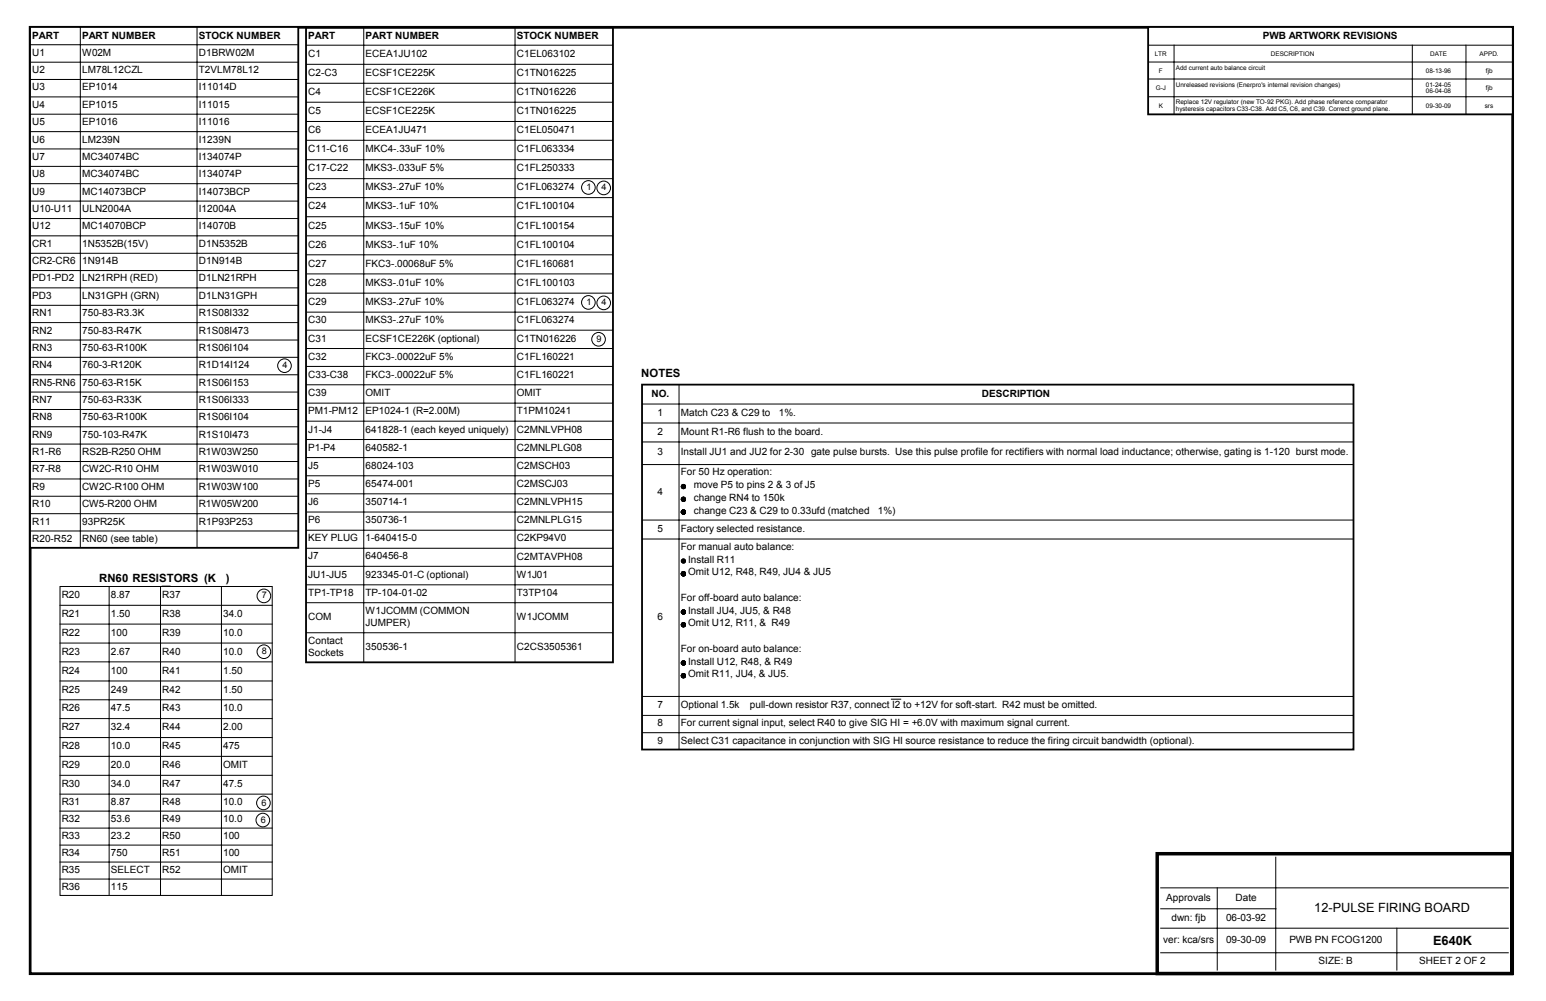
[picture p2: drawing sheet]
<svg xmlns="http://www.w3.org/2000/svg" width="432mm" height="279mm" viewBox="0 0 432 279" stroke-linecap="round" stroke-linejoin="round" font-family="sans-serif">
<path d="M356.3 239.3v31.5M324.2 247.8h97.1M324.2 253.7h32.1M324.2 259.1h97.1M340 247.8v23M390.1 259.1v11.7M324.2 265.9h97.1" fill="none" stroke="#010101" stroke-width=".28"/>
<path d="M323.2 238.3h99v33.4h-99z" fill="none" stroke="#010101" stroke-width=".97" stroke-linecap="butt"/>
<path d="M8.4 7.6h414.1v264.2h-414.1z" fill="none" stroke="#010101" stroke-width=".76" stroke-linecap="butt"/>
<g fill="#fff">
<path d="M320.7 7.5h101.8v5.1h-101.8z" fill-rule="evenodd"/>
<path d="M320.7 12.6h7.2v4.7h-7.2z" fill-rule="evenodd"/>
<path d="M327.9 12.6h66.6v4.7h-66.6z" fill-rule="evenodd"/>
<path d="M394.5 12.6h14.9v4.7h-14.9z" fill-rule="evenodd"/>
<path d="M409.4 12.6h13.1v4.7h-13.1z" fill-rule="evenodd"/>
<path d="M320.7 17.3h7.2v4.8h-7.2z" fill-rule="evenodd"/>
<path d="M327.9 17.3h66.6v4.8h-66.6z" fill-rule="evenodd"/>
<path d="M394.5 17.3h14.9v4.8h-14.9z" fill-rule="evenodd"/>
<path d="M409.4 17.3h13.1v4.8h-13.1z" fill-rule="evenodd"/>
<path d="M320.7 22.1h7.2v4.9h-7.2z" fill-rule="evenodd"/>
<path d="M327.9 22.1h66.6v4.9h-66.6z" fill-rule="evenodd"/>
<path d="M394.5 22.1h14.9v4.9h-14.9z" fill-rule="evenodd"/>
<path d="M409.4 22.1h13.1v4.9h-13.1z" fill-rule="evenodd"/>
<path d="M320.7 27h7.2v4.9h-7.2z" fill-rule="evenodd"/>
<path d="M327.9 27h66.6v4.9h-66.6z" fill-rule="evenodd"/>
<path d="M394.5 27h14.9v4.9h-14.9z" fill-rule="evenodd"/>
<path d="M409.4 27h13.1v4.9h-13.1z" fill-rule="evenodd"/>
</g>
<path d="M320.8 12.6h101.6M320.8 17.3h101.6M327.9 12.6v19.2M394.5 12.6v19.2M409.4 12.6v19.2M320.8 22.1h101.6M320.8 27h101.6" fill="none" stroke="#010101" stroke-width=".28"/>
<path d="M320.7 7.5h101.8v24.4h-101.8z" fill="none" stroke="#010101" stroke-width=".51"/>
<g fill="#fff">
<path d="M8.4 7.5h14v5h-14z" fill-rule="evenodd"/>
<path d="M22.4 7.5h32.6v5h-32.6z" fill-rule="evenodd"/>
<path d="M55 7.5h28.3v5h-28.3z" fill-rule="evenodd"/>
<path d="M8.4 12.5h14v4.9h-14z" fill-rule="evenodd"/>
<path d="M22.4 12.5h32.6v4.9h-32.6z" fill-rule="evenodd"/>
<path d="M55 12.5h28.3v4.9h-28.3z" fill-rule="evenodd"/>
<path d="M8.4 17.4h14v4.8h-14z" fill-rule="evenodd"/>
<path d="M22.4 17.4h32.6v4.8h-32.6z" fill-rule="evenodd"/>
<path d="M55 17.4h28.3v4.8h-28.3z" fill-rule="evenodd"/>
<path d="M8.4 22.2h14v4.9h-14z" fill-rule="evenodd"/>
<path d="M22.4 22.2h32.6v4.9h-32.6z" fill-rule="evenodd"/>
<path d="M55 22.2h28.3v4.9h-28.3z" fill-rule="evenodd"/>
<path d="M8.4 27.1h14v4.8h-14z" fill-rule="evenodd"/>
<path d="M22.4 27.1h32.6v4.8h-32.6z" fill-rule="evenodd"/>
<path d="M55 27.1h28.3v4.8h-28.3z" fill-rule="evenodd"/>
<path d="M8.4 31.9h14v4.8h-14z" fill-rule="evenodd"/>
<path d="M22.4 31.9h32.6v4.8h-32.6z" fill-rule="evenodd"/>
<path d="M55 31.9h28.3v4.8h-28.3z" fill-rule="evenodd"/>
<path d="M8.4 36.7h14v4.9h-14z" fill-rule="evenodd"/>
<path d="M22.4 36.7h32.6v4.9h-32.6z" fill-rule="evenodd"/>
<path d="M55 36.7h28.3v4.9h-28.3z" fill-rule="evenodd"/>
<path d="M8.4 41.6h14v4.8h-14z" fill-rule="evenodd"/>
<path d="M22.4 41.6h32.6v4.8h-32.6z" fill-rule="evenodd"/>
<path d="M55 41.6h28.3v4.8h-28.3z" fill-rule="evenodd"/>
<path d="M8.4 46.4h14v4.9h-14z" fill-rule="evenodd"/>
<path d="M22.4 46.4h32.6v4.9h-32.6z" fill-rule="evenodd"/>
<path d="M55 46.4h28.3v4.9h-28.3z" fill-rule="evenodd"/>
<path d="M8.4 51.3h14v4.8h-14z" fill-rule="evenodd"/>
<path d="M22.4 51.3h32.6v4.8h-32.6z" fill-rule="evenodd"/>
<path d="M55 51.3h28.3v4.8h-28.3z" fill-rule="evenodd"/>
<path d="M8.4 56.1h14v4.9h-14z" fill-rule="evenodd"/>
<path d="M22.4 56.1h32.6v4.9h-32.6z" fill-rule="evenodd"/>
<path d="M55 56.1h28.3v4.9h-28.3z" fill-rule="evenodd"/>
<path d="M8.4 61h14v4.8h-14z" fill-rule="evenodd"/>
<path d="M22.4 61h32.6v4.8h-32.6z" fill-rule="evenodd"/>
<path d="M55 61h28.3v4.8h-28.3z" fill-rule="evenodd"/>
<path d="M8.4 65.8h14v4.9h-14z" fill-rule="evenodd"/>
<path d="M22.4 65.8h32.6v4.9h-32.6z" fill-rule="evenodd"/>
<path d="M55 65.8h28.3v4.9h-28.3z" fill-rule="evenodd"/>
<path d="M8.4 70.7h14v4.8h-14z" fill-rule="evenodd"/>
<path d="M22.4 70.7h32.6v4.8h-32.6z" fill-rule="evenodd"/>
<path d="M55 70.7h28.3v4.8h-28.3z" fill-rule="evenodd"/>
<path d="M8.4 75.5h14v4.8h-14z" fill-rule="evenodd"/>
<path d="M22.4 75.5h32.6v4.8h-32.6z" fill-rule="evenodd"/>
<path d="M55 75.5h28.3v4.8h-28.3z" fill-rule="evenodd"/>
<path d="M8.4 80.3h14v4.9h-14z" fill-rule="evenodd"/>
<path d="M22.4 80.3h32.6v4.9h-32.6z" fill-rule="evenodd"/>
<path d="M55 80.3h28.3v4.9h-28.3z" fill-rule="evenodd"/>
<path d="M8.4 85.2h14v4.8h-14z" fill-rule="evenodd"/>
<path d="M22.4 85.2h32.6v4.8h-32.6z" fill-rule="evenodd"/>
<path d="M55 85.2h28.3v4.8h-28.3z" fill-rule="evenodd"/>
<path d="M8.4 90h14v4.9h-14z" fill-rule="evenodd"/>
<path d="M22.4 90h32.6v4.9h-32.6z" fill-rule="evenodd"/>
<path d="M55 90h28.3v4.9h-28.3z" fill-rule="evenodd"/>
<path d="M8.4 94.9h14v4.8h-14z" fill-rule="evenodd"/>
<path d="M22.4 94.9h32.6v4.8h-32.6z" fill-rule="evenodd"/>
<path d="M55 94.9h28.3v4.8h-28.3z" fill-rule="evenodd"/>
<path d="M8.4 99.7h14v4.9h-14z" fill-rule="evenodd"/>
<path d="M22.4 99.7h32.6v4.9h-32.6z" fill-rule="evenodd"/>
<path d="M55 99.7h28.3v4.9h-28.3z" fill-rule="evenodd"/>
<path d="M8.4 104.6h14v4.8h-14z" fill-rule="evenodd"/>
<path d="M22.4 104.6h32.6v4.8h-32.6z" fill-rule="evenodd"/>
<path d="M55 104.6h28.3v4.8h-28.3z" fill-rule="evenodd"/>
<path d="M8.4 109.4h14v4.9h-14z" fill-rule="evenodd"/>
<path d="M22.4 109.4h32.6v4.9h-32.6z" fill-rule="evenodd"/>
<path d="M55 109.4h28.3v4.9h-28.3z" fill-rule="evenodd"/>
<path d="M8.4 114.3h14v4.8h-14z" fill-rule="evenodd"/>
<path d="M22.4 114.3h32.6v4.8h-32.6z" fill-rule="evenodd"/>
<path d="M55 114.3h28.3v4.8h-28.3z" fill-rule="evenodd"/>
<path d="M8.4 119.1h14v4.9h-14z" fill-rule="evenodd"/>
<path d="M22.4 119.1h32.6v4.9h-32.6z" fill-rule="evenodd"/>
<path d="M55 119.1h28.3v4.9h-28.3z" fill-rule="evenodd"/>
<path d="M8.4 124h14v4.8h-14z" fill-rule="evenodd"/>
<path d="M22.4 124h32.6v4.8h-32.6z" fill-rule="evenodd"/>
<path d="M55 124h28.3v4.8h-28.3z" fill-rule="evenodd"/>
<path d="M8.4 128.8h14v4.9h-14z" fill-rule="evenodd"/>
<path d="M22.4 128.8h32.6v4.9h-32.6z" fill-rule="evenodd"/>
<path d="M55 128.8h28.3v4.9h-28.3z" fill-rule="evenodd"/>
<path d="M8.4 133.7h14v4.8h-14z" fill-rule="evenodd"/>
<path d="M22.4 133.7h32.6v4.8h-32.6z" fill-rule="evenodd"/>
<path d="M55 133.7h28.3v4.8h-28.3z" fill-rule="evenodd"/>
<path d="M8.4 138.5h14v4.9h-14z" fill-rule="evenodd"/>
<path d="M22.4 138.5h32.6v4.9h-32.6z" fill-rule="evenodd"/>
<path d="M55 138.5h28.3v4.9h-28.3z" fill-rule="evenodd"/>
<path d="M8.4 143.4h14v4.8h-14z" fill-rule="evenodd"/>
<path d="M22.4 143.4h32.6v4.8h-32.6z" fill-rule="evenodd"/>
<path d="M55 143.4h28.3v4.8h-28.3z" fill-rule="evenodd"/>
<path d="M8.4 148.2h14v4.7h-14z" fill-rule="evenodd"/>
<path d="M22.4 148.2h32.6v4.7h-32.6z" fill-rule="evenodd"/>
<path d="M55 148.2h28.3v4.7h-28.3z" fill-rule="evenodd"/>
</g>
<g fill="none" stroke="#010101" stroke-width=".28">
<path d="M8.5 12.5h74.7M8.5 17.4h74.7M22.4 7.7v145.1M55 7.7v145.1M85.6 12.6h85.5M85.6 17.9h85.5M101.6 7.8v176.9M143.8 7.8v176.9M8.5 22.2h74.7M8.5 27.1h74.7M8.5 31.9h74.7M8.5 36.7h74.7"/>
<path d="M85.6 23.2h85.5M85.6 28.5h85.5M85.6 33.9h85.5M85.6 39.2h85.5M8.5 41.6h74.7M8.5 46.4h74.7M8.5 51.3h74.7M8.5 56.1h74.7M85.6 44.6h85.5M85.6 49.9h85.5M85.6 55.2h85.5M8.5 61h74.7"/>
<path d="M8.5 65.8h74.7M8.5 70.7h74.7M8.5 75.5h74.7M85.6 65.8h85.5M85.6 60.5h85.5M85.6 71.1h85.5M85.6 76.5h85.5M8.5 80.3h74.7M8.5 85.2h74.7M8.5 90h74.7M8.5 94.9h74.7M8.5 99.7h74.7"/>
<path d="M85.6 81.8h85.5M85.6 87.1h85.5M85.6 92.2h85.5M85.6 97.3h85.5M8.5 104.6h74.7M8.5 109.4h74.7M8.5 114.3h74.7M8.5 119.1h74.7M85.6 102.3h85.5M85.6 107.4h85.5M85.6 112.5h85.5M85.6 117.6h85.5"/>
<path d="M8.5 124h74.7M8.5 128.8h74.7M8.5 133.7h74.7M8.5 138.5h74.7M85.6 122.7h85.5M85.6 127.7h85.5M85.6 132.8h85.5M85.6 137.8h85.5M8.5 143.4h74.7M8.5 148.2h74.7M85.6 142.9h85.5M85.6 148h85.5"/>
<path d="M85.6 153h85.5M85.6 158.1h85.5M85.6 163.2h85.5M85.6 168.2h85.5M85.6 176.6h85.5"/>
</g>
<path d="M8.4 7.5h74.9v145.4h-74.9zM85.5 7.7h85.7v177.2h-85.7z" fill="none" stroke="#010101" stroke-width=".51"/>
<path d="M51.7 193.5a2.57 2.57 0 0 1 3.6-.5 2.57 2.57 0 0 1 .6 3.5 2.62 2.62 0 0 1-3.3 .6 2.62 2.62 0 0 1-1.2-3.2z" fill-rule="evenodd" fill="#fff"/>
<path d="M51.7 193.5a2.57 2.57 0 0 1 3.6-.5 2.57 2.57 0 0 1 .6 3.5 2.62 2.62 0 0 1-3.3 .6 2.62 2.62 0 0 1-1.2-3.2z" fill="none" stroke="#010101" stroke-width=".28"/>
<path d="M51.7 188.4a2.57 2.57 0 0 1 3.6-.5 2.57 2.57 0 0 1 .6 3.5 2.62 2.62 0 0 1-3.3 .6 2.62 2.62 0 0 1-1.2-3.1z" fill-rule="evenodd" fill="#fff"/>
<path d="M51.7 188.4a2.57 2.57 0 0 1 3.6-.5 2.57 2.57 0 0 1 .6 3.5 2.62 2.62 0 0 1-3.3 .6 2.62 2.62 0 0 1-1.2-3.1z" fill="none" stroke="#010101" stroke-width=".28"/>
<path d="M51.7 183.3a2.57 2.57 0 0 1 3.6-.5 2.57 2.57 0 0 1 .6 3.5 2.62 2.62 0 0 1-3.3 .7 2.62 2.62 0 0 1-1.2-3.2z" fill-rule="evenodd" fill="#fff"/>
<path d="M51.7 183.3a2.57 2.57 0 0 1 3.6-.5 2.57 2.57 0 0 1 .6 3.5 2.62 2.62 0 0 1-3.3 .7 2.62 2.62 0 0 1-1.2-3.2z" fill="none" stroke="#010101" stroke-width=".28"/>
<path d="M24.8 183.3a2.57 2.57 0 0 1 3.6-.5 2.57 2.57 0 0 1 .6 3.5 2.62 2.62 0 0 1-3.4 .7 2.62 2.62 0 0 1-1.1-3.2z" fill-rule="evenodd" fill="#fff"/>
<path d="M24.8 183.3a2.57 2.57 0 0 1 3.6-.5 2.57 2.57 0 0 1 .6 3.5 2.62 2.62 0 0 1-3.4 .7 2.62 2.62 0 0 1-1.1-3.2z" fill="none" stroke="#010101" stroke-width=".28"/>
<path d="M45.4 163.7h2v1.5h-2z" fill-rule="evenodd" fill="#fff"/>
<path d="M45.4 163.7h2v1.5h-2z" fill="none" stroke="#010101" stroke-width=".47"/>
<g fill="#fff">
<path d="M16.8 163.7h13.7v5.3h-13.7z" fill-rule="evenodd"/>
<path d="M30.5 163.7h14.3v5.3h-14.3z" fill-rule="evenodd"/>
<path d="M44.8 163.7h17v5.3h-17z" fill-rule="evenodd"/>
<path d="M61.8 163.7h14.2v5.3h-14.2z" fill-rule="evenodd"/>
<path d="M16.8 169h13.7v5.2h-13.7z" fill-rule="evenodd"/>
<path d="M30.5 169h14.3v5.2h-14.3z" fill-rule="evenodd"/>
<path d="M44.8 169h17v5.2h-17z" fill-rule="evenodd"/>
<path d="M61.8 169h14.2v5.2h-14.2z" fill-rule="evenodd"/>
<path d="M16.8 174.2h13.7v5.3h-13.7z" fill-rule="evenodd"/>
<path d="M30.5 174.2h14.3v5.3h-14.3z" fill-rule="evenodd"/>
<path d="M44.8 174.2h17v5.3h-17z" fill-rule="evenodd"/>
<path d="M61.8 174.2h14.2v5.3h-14.2z" fill-rule="evenodd"/>
<path d="M16.8 179.5h13.7v5.2h-13.7z" fill-rule="evenodd"/>
<path d="M30.5 179.5h14.3v5.2h-14.3z" fill-rule="evenodd"/>
<path d="M44.8 179.5h17v5.2h-17z" fill-rule="evenodd"/>
<path d="M61.8 179.5h14.2v5.2h-14.2z" fill-rule="evenodd"/>
<path d="M16.8 184.7h13.7v5.4h-13.7z" fill-rule="evenodd"/>
<path d="M30.5 184.7h14.3v5.4h-14.3z" fill-rule="evenodd"/>
<path d="M44.8 184.7h17v5.4h-17z" fill-rule="evenodd"/>
<path d="M61.8 184.7h14.2v5.4h-14.2z" fill-rule="evenodd"/>
<path d="M16.8 190.1h13.7v5.2h-13.7z" fill-rule="evenodd"/>
<path d="M30.5 190.1h14.3v5.2h-14.3z" fill-rule="evenodd"/>
<path d="M44.8 190.1h17v5.2h-17z" fill-rule="evenodd"/>
<path d="M61.8 190.1h14.2v5.2h-14.2z" fill-rule="evenodd"/>
<path d="M16.8 195.3h13.7v5.3h-13.7z" fill-rule="evenodd"/>
<path d="M30.5 195.3h14.3v5.3h-14.3z" fill-rule="evenodd"/>
<path d="M44.8 195.3h17v5.3h-17z" fill-rule="evenodd"/>
<path d="M61.8 195.3h14.2v5.3h-14.2z" fill-rule="evenodd"/>
<path d="M16.8 200.6h13.7v5.3h-13.7z" fill-rule="evenodd"/>
<path d="M30.5 200.6h14.3v5.3h-14.3z" fill-rule="evenodd"/>
<path d="M44.8 200.6h17v5.3h-17z" fill-rule="evenodd"/>
<path d="M61.8 200.6h14.2v5.3h-14.2z" fill-rule="evenodd"/>
<path d="M16.8 205.9h13.7v5.2h-13.7z" fill-rule="evenodd"/>
<path d="M30.5 205.9h14.3v5.2h-14.3z" fill-rule="evenodd"/>
<path d="M44.8 205.9h17v5.2h-17z" fill-rule="evenodd"/>
<path d="M61.8 205.9h14.2v5.2h-14.2z" fill-rule="evenodd"/>
<path d="M16.8 211.1h13.7v5.3h-13.7z" fill-rule="evenodd"/>
<path d="M30.5 211.1h14.3v5.3h-14.3z" fill-rule="evenodd"/>
<path d="M44.8 211.1h17v5.3h-17z" fill-rule="evenodd"/>
<path d="M61.8 211.1h14.2v5.3h-14.2z" fill-rule="evenodd"/>
<path d="M16.8 216.4h13.7v5.3h-13.7z" fill-rule="evenodd"/>
<path d="M30.5 216.4h14.3v5.3h-14.3z" fill-rule="evenodd"/>
<path d="M44.8 216.4h17v5.3h-17z" fill-rule="evenodd"/>
<path d="M61.8 216.4h14.2v5.3h-14.2z" fill-rule="evenodd"/>
<path d="M16.8 221.7h13.7v4.7h-13.7z" fill-rule="evenodd"/>
<path d="M30.5 221.7h14.3v4.7h-14.3z" fill-rule="evenodd"/>
<path d="M44.8 221.7h17v4.7h-17z" fill-rule="evenodd"/>
<path d="M61.8 221.7h14.2v4.7h-14.2z" fill-rule="evenodd"/>
<path d="M16.8 226.4h13.7v4.7h-13.7z" fill-rule="evenodd"/>
<path d="M30.5 226.4h14.3v4.7h-14.3z" fill-rule="evenodd"/>
<path d="M44.8 226.4h17v4.7h-17z" fill-rule="evenodd"/>
<path d="M61.8 226.4h14.2v4.7h-14.2z" fill-rule="evenodd"/>
<path d="M16.8 231.1h13.7v4.8h-13.7z" fill-rule="evenodd"/>
<path d="M30.5 231.1h14.3v4.8h-14.3z" fill-rule="evenodd"/>
<path d="M44.8 231.1h17v4.8h-17z" fill-rule="evenodd"/>
<path d="M61.8 231.1h14.2v4.8h-14.2z" fill-rule="evenodd"/>
<path d="M16.8 235.9h13.7v4.7h-13.7z" fill-rule="evenodd"/>
<path d="M30.5 235.9h14.3v4.7h-14.3z" fill-rule="evenodd"/>
<path d="M44.8 235.9h17v4.7h-17z" fill-rule="evenodd"/>
<path d="M61.8 235.9h14.2v4.7h-14.2z" fill-rule="evenodd"/>
<path d="M16.8 240.6h13.7v4.8h-13.7z" fill-rule="evenodd"/>
<path d="M30.5 240.6h14.3v4.8h-14.3z" fill-rule="evenodd"/>
<path d="M44.8 240.6h17v4.8h-17z" fill-rule="evenodd"/>
<path d="M61.8 240.6h14.2v4.8h-14.2z" fill-rule="evenodd"/>
<path d="M16.8 245.4h13.7v4.5h-13.7z" fill-rule="evenodd"/>
<path d="M30.5 245.4h14.3v4.5h-14.3z" fill-rule="evenodd"/>
<path d="M44.8 245.4h17v4.5h-17z" fill-rule="evenodd"/>
<path d="M61.8 245.4h14.2v4.5h-14.2z" fill-rule="evenodd"/>
</g>
<g fill="none" stroke="#010101" stroke-width=".28">
<path d="M16.8 163.7h59.2v86.2h-59.2zM16.8 169h59.2M16.8 174.2h59.2M16.8 179.5h59.2M30.5 163.7v86.2M44.8 163.7v86.2M61.8 163.7v86.2M16.8 184.7h59.2M16.8 190.1h59.2M16.8 195.3h59.2M16.8 200.6h59.2M16.8 205.9h59.2"/>
<path d="M16.8 211.1h59.2M16.8 216.4h59.2M16.8 221.7h59.2M16.8 226.4h59.2M16.8 231.1h59.2M16.8 235.9h59.2M16.8 240.6h59.2M16.8 245.4h59.2"/>
</g>
<g fill="#fff">
<path d="M179.3 107.4h10.4v5.4h-10.4z" fill-rule="evenodd"/>
<path d="M189.7 107.4h188.3v5.4h-188.3z" fill-rule="evenodd"/>
<path d="M179.3 112.8h10.4v5.3h-10.4z" fill-rule="evenodd"/>
<path d="M189.7 112.8h188.3v5.3h-188.3z" fill-rule="evenodd"/>
<path d="M179.3 118.1h10.4v5.3h-10.4z" fill-rule="evenodd"/>
<path d="M189.7 118.1h188.3v5.3h-188.3z" fill-rule="evenodd"/>
<path d="M179.3 123.4h10.4v6.3h-10.4z" fill-rule="evenodd"/>
<path d="M189.7 123.4h188.3v6.3h-188.3z" fill-rule="evenodd"/>
<path d="M179.3 129.7h10.4v15.5h-10.4z" fill-rule="evenodd"/>
<path d="M189.7 129.7h188.3v15.5h-188.3z" fill-rule="evenodd"/>
</g>
<g fill="#010101">
<circle cx="190.9" cy="135.8" r=".72"/>
<circle cx="190.9" cy="139.4" r=".72"/>
<circle cx="190.9" cy="142.9" r=".72"/>
</g>
<g fill="#fff">
<path d="M179.3 145.2h10.4v5.3h-10.4z" fill-rule="evenodd"/>
<path d="M189.7 145.2h188.3v5.3h-188.3z" fill-rule="evenodd"/>
<path d="M179.3 150.5h10.4v43.9h-10.4z" fill-rule="evenodd"/>
<path d="M189.7 150.5h188.3v43.9h-188.3z" fill-rule="evenodd"/>
</g>
<g fill="#010101">
<circle cx="190.9" cy="156.6" r=".72"/>
<circle cx="190.9" cy="160.2" r=".72"/>
<circle cx="190.9" cy="170.8" r=".72"/>
<circle cx="190.9" cy="174.4" r=".72"/>
<circle cx="190.9" cy="185" r=".72"/>
<circle cx="190.9" cy="188.6" r=".72"/>
</g>
<g fill="#fff">
<path d="M179.3 194.4h10.4v5.3h-10.4z" fill-rule="evenodd"/>
<path d="M189.7 194.4h188.3v5.3h-188.3z" fill-rule="evenodd"/>
<path d="M179.3 199.7h10.4v4.8h-10.4z" fill-rule="evenodd"/>
<path d="M189.7 199.7h188.3v4.8h-188.3z" fill-rule="evenodd"/>
<path d="M179.3 204.5h10.4v4.7h-10.4z" fill-rule="evenodd"/>
<path d="M189.7 204.5h188.3v4.7h-188.3z" fill-rule="evenodd"/>
</g>
<path d="M179.5 112.8h198.4M179.5 118.1h198.4M189.7 107.5v101.6M179.5 123.4h198.4M179.5 129.7h198.4M179.5 145.2h198.4M179.5 150.5h198.4M179.5 194.4h198.4M179.5 199.7h198.4M179.5 204.5h198.4" fill="none" stroke="#010101" stroke-width=".28"/>
<path d="M179.3 107.4h198.7v101.8h-198.7z" fill="none" stroke="#010101" stroke-width=".51"/>
<circle cx="73.6" cy="224.1" r="1.9" fill="#fff"/>
<circle cx="73.6" cy="224.1" r="1.9" fill="none" stroke="#010101" stroke-width=".28"/>
<circle cx="73.7" cy="181.9" r="1.9" fill="#fff"/>
<circle cx="73.7" cy="181.9" r="1.9" fill="none" stroke="#010101" stroke-width=".28"/>
<circle cx="73.7" cy="166.3" r="1.9" fill="#fff"/>
<circle cx="73.7" cy="166.3" r="1.9" fill="none" stroke="#010101" stroke-width=".28"/>
<circle cx="79.5" cy="102.1" r="1.9" fill="#fff"/>
<circle cx="79.5" cy="102.1" r="1.9" fill="none" stroke="#010101" stroke-width=".28"/>
<circle cx="164.3" cy="52.3" r="1.9" fill="#fff"/>
<circle cx="164.3" cy="52.3" r="1.9" fill="none" stroke="#010101" stroke-width=".28"/>
<circle cx="168.6" cy="52.5" r="1.9" fill="#fff"/>
<circle cx="168.6" cy="52.5" r="1.9" fill="none" stroke="#010101" stroke-width=".28"/>
<circle cx="164.3" cy="84.4" r="1.9" fill="#fff"/>
<circle cx="164.3" cy="84.4" r="1.9" fill="none" stroke="#010101" stroke-width=".28"/>
<circle cx="168.6" cy="84.5" r="1.9" fill="#fff"/>
<circle cx="168.6" cy="84.5" r="1.9" fill="none" stroke="#010101" stroke-width=".28"/>
<circle cx="167.2" cy="94.7" r="1.9" fill="#fff"/>
<g fill="none" stroke="#010101" stroke-width=".28">
<path d="M248.8 195.2h2.9"/>
<circle cx="167.2" cy="94.7" r="1.9"/>
</g>
<circle cx="73.4" cy="228.9" r="1.9" fill="#fff"/>
<circle cx="73.4" cy="228.9" r="1.9" fill="none" stroke="#010101" stroke-width=".28"/>
<g font-size="3.6">
<text x="367.1" y="254.5">12-PULSE FIRING BOARD</text>
<text x="400.3" y="263.7">E640K</text>
</g>
<g font-size="3.2">
<text x="179.1" y="105.4">NOTES</text>
<text x="27.7" y="162.4">RN60 RESISTORS (K</text>
<text x="63.1" y="162.4">)</text>
</g>
<g font-size="2.8">
<text x="9" y="10.8">PART</text>
<text x="22.9" y="10.8">PART NUMBER</text>
<text x="55.5" y="10.8">STOCK NUMBER</text>
<text x="86.1" y="10.9">PART</text>
<text x="102.1" y="10.9">PART NUMBER</text>
<text x="144.4" y="10.9">STOCK NUMBER</text>
<text x="352.7" y="10.8">PWB ARTWORK REVISIONS</text>
<text x="9" y="15.5">U1</text>
<text x="22.9" y="15.5">W02M</text>
<text x="55.5" y="15.5">D1BRW02M</text>
<text x="86.1" y="15.9">C1</text>
<text x="102.1" y="15.9">ECEA1JU102</text>
<text x="144.4" y="15.9">C1EL063102</text>
<text x="9" y="20.4">U2</text>
<text x="22.9" y="20.4">LM78L12CZL</text>
<text x="55.5" y="20.4">T2VLM78L12</text>
<text x="86.1" y="21.2">C2-C3</text>
<text x="102.1" y="21.2">ECSF1CE225K</text>
<text x="144.4" y="21.2">C1TN016225</text>
<text x="9" y="25.2">U3</text>
<text x="22.9" y="25.2">EP1014</text>
<text x="55.5" y="25.2">I11014D</text>
<text x="86.1" y="26.5">C4</text>
<text x="102.1" y="26.5">ECSF1CE226K</text>
<text x="144.4" y="26.5">C1TN016226</text>
<text x="9" y="30.1">U4</text>
<text x="9" y="34.9">U5</text>
<text x="22.9" y="30.1">EP1015</text>
<text x="22.9" y="34.9">EP1016</text>
<text x="55.5" y="30.1">I11015</text>
<text x="55.5" y="34.9">I11016</text>
<text x="86.1" y="31.8">C5</text>
<text x="102.1" y="31.8">ECSF1CE225K</text>
<text x="144.4" y="31.8">C1TN016225</text>
<text x="9" y="39.8">U6</text>
<text x="22.9" y="39.8">LM239N</text>
<text x="55.5" y="39.8">I1239N</text>
<text x="86.1" y="37.2">C6</text>
<text x="102.1" y="37.2">ECEA1JU471</text>
<text x="144.4" y="37.2">C1EL050471</text>
<text x="9" y="44.6">U7</text>
<text x="22.9" y="44.6">MC34074BC</text>
<text x="55.5" y="44.6">I134074P</text>
<text x="86.1" y="42.5">C11-C16</text>
<text x="86.1" y="47.8">C17-C22</text>
<text x="102.1" y="42.5">MKC4-.33uF 10%</text>
<text x="102.1" y="47.8">MKS3-.033uF 5%</text>
<text x="144.4" y="42.5">C1FL063334</text>
<text x="144.4" y="47.8">C1FL250333</text>
<text x="9" y="49.5">U8</text>
<text x="22.9" y="49.5">MC34074BC</text>
<text x="55.5" y="49.5">I134074P</text>
<text x="86.1" y="53.1">C23</text>
<text x="102.1" y="53.1">MKS3-.27uF 10%</text>
<text x="144.4" y="53.1">C1FL063274</text>
<text x="9" y="54.3">U9</text>
<text x="9" y="59.2">U10-U11</text>
<text x="22.9" y="54.3">MC14073BCP</text>
<text x="22.9" y="59.2">ULN2004A</text>
<text x="55.5" y="54.3">I14073BCP</text>
<text x="55.5" y="59.2">I12004A</text>
<text x="86.1" y="58.5">C24</text>
<text x="102.1" y="58.5">MKS3-.1uF 10%</text>
<text x="144.4" y="58.5">C1FL100104</text>
<text x="9" y="64.1">U12</text>
<text x="22.9" y="64.1">MC14070BCP</text>
<text x="55.5" y="64.1">I14070B</text>
<text x="86.1" y="63.8">C25</text>
<text x="102.1" y="63.8">MKS3-.15uF 10%</text>
<text x="144.4" y="63.8">C1FL100154</text>
<text x="9" y="68.9">CR1</text>
<text x="22.9" y="68.9">1N5352B(15V)</text>
<text x="55.5" y="68.9">D1N5352B</text>
<text x="86.1" y="69.1">C26</text>
<text x="102.1" y="69.1">MKS3-.1uF 10%</text>
<text x="144.4" y="69.1">C1FL100104</text>
<text x="9" y="73.7">CR2-CR6</text>
<text x="22.9" y="73.7">1N914B</text>
<text x="55.5" y="73.7">D1N914B</text>
<text x="86.1" y="74.4">C27</text>
<text x="102.1" y="74.4">FKC3-.00068uF 5%</text>
<text x="144.4" y="74.4">C1FL160681</text>
<text x="9" y="78.6">PD1-PD2</text>
<text x="9" y="83.4">PD3</text>
<text x="22.9" y="78.6">LN21RPH (RED)</text>
<text x="22.9" y="83.4">LN31GPH (GRN)</text>
<text x="55.5" y="78.6">D1LN21RPH</text>
<text x="55.5" y="83.4">D1LN31GPH</text>
<text x="86.1" y="79.8">C28</text>
<text x="102.1" y="79.8">MKS3-.01uF 10%</text>
<text x="144.4" y="79.8">C1FL100103</text>
<text x="9" y="88.3">RN1</text>
<text x="22.9" y="88.3">750-83-R3.3K</text>
<text x="55.5" y="88.3">R1S08I332</text>
<text x="86.1" y="85.1">C29</text>
<text x="102.1" y="85.1">MKS3-.27uF 10%</text>
<text x="144.4" y="85.1">C1FL063274</text>
<text x="9" y="93.1">RN2</text>
<text x="22.9" y="93.1">750-83-R47K</text>
<text x="55.5" y="93.1">R1S08I473</text>
<text x="86.1" y="90.3">C30</text>
<text x="86.1" y="95.3">C31</text>
<text x="102.1" y="90.3">MKS3-.27uF 10%</text>
<text x="102.1" y="95.3">ECSF1CE226K (optional)</text>
<text x="144.4" y="95.3">C1TN016226</text>
<text x="144.4" y="90.3">C1FL063274</text>
<text x="9" y="98">RN3</text>
<text x="22.9" y="98">750-63-R100K</text>
<text x="55.5" y="98">R1S06I104</text>
<text x="86.1" y="100.4">C32</text>
<text x="102.1" y="100.4">FKC3-.00022uF 5%</text>
<text x="144.4" y="100.4">C1FL160221</text>
<text x="9" y="102.8">RN4</text>
<text x="9" y="107.7">RN5-RN6</text>
<text x="22.9" y="102.8">760-3-R120K</text>
<text x="22.9" y="107.7">750-63-R15K</text>
<text x="55.5" y="102.8">R1D14I124</text>
<text x="55.5" y="107.7">R1S06I153</text>
<text x="86.1" y="105.5">C33-C38</text>
<text x="102.1" y="105.5">FKC3-.00022uF 5%</text>
<text x="144.4" y="105.5">C1FL160221</text>
<text x="9" y="112.5">RN7</text>
<text x="22.9" y="112.5">750-63-R33K</text>
<text x="55.5" y="112.5">R1S06I333</text>
<text x="86.1" y="110.6">C39</text>
<text x="102.1" y="110.6">OMIT</text>
<text x="144.4" y="110.6">OMIT</text>
<text x="181.9" y="110.8">NO.</text>
<text x="274.2" y="110.8">DESCRIPTION</text>
<text x="9" y="117.3">RN8</text>
<text x="22.9" y="117.3">750-63-R100K</text>
<text x="55.5" y="117.3">R1S06I104</text>
<text x="86.1" y="115.7">PM1-PM12</text>
<text x="102.1" y="115.7">EP1024-1 (R=2.00M)</text>
<text x="144.4" y="115.7">T1PM10241</text>
<text x="183.6" y="116">1</text>
<text x="190.2" y="116">Match C23 &amp; C29 to</text>
<text x="217.5" y="116">1%.</text>
<text x="9" y="122.2">RN9</text>
<text x="22.9" y="122.2">750-103-R47K</text>
<text x="55.5" y="122.2">R1S10I473</text>
<text x="86.1" y="120.7">J1-J4</text>
<text x="86.1" y="125.8">P1-P4</text>
<text x="102.1" y="120.7">641828-1 (each keyed uniquely)</text>
<text x="102.1" y="125.8">640582-1</text>
<text x="144.3" y="120.7">C2MNLVPH08</text>
<text x="144.4" y="125.8">C2MNLPLG08</text>
<text x="183.6" y="121.3">2</text>
<text x="190.2" y="121.3">Mount R1-R6 flush to the board.</text>
<text x="9" y="127">R1-R6</text>
<text x="9" y="131.9">R7-R8</text>
<text x="22.9" y="127">RS2B-R250 OHM</text>
<text x="22.9" y="131.9">CW2C-R10 OHM</text>
<text x="55.5" y="127">R1W03W250</text>
<text x="55.5" y="131.9">R1W03W010</text>
<text x="86.1" y="130.9">J5</text>
<text x="102.1" y="130.9">68024-103</text>
<text x="144.4" y="130.9">C2MSCH03</text>
<text x="183.6" y="127.1">3</text>
<text x="190.2" y="127.1">Install JU1 and JU2 for 2-30 gate pulse bursts. Use this pulse profile for rectifiers with normal load inductance; otherwise, gating is 1-120 burst mode.</text>
<text x="9" y="136.7">R9</text>
<text x="22.9" y="136.7">CW2C-R100 OHM</text>
<text x="55.5" y="136.7">R1W03W100</text>
<text x="86.1" y="135.9">P5</text>
<text x="102.1" y="135.9">65474-001</text>
<text x="144.4" y="135.9">C2MSCJ03</text>
<text x="190.2" y="132.7">For 50 Hz operation:</text>
<text x="193.8" y="136.3">move P5 to pins 2 &amp; 3 of J5</text>
<text x="9" y="141.6">R10</text>
<text x="22.9" y="141.6">CW5-R200 OHM</text>
<text x="55.5" y="141.6">R1W05W200</text>
<text x="86.1" y="141">J6</text>
<text x="102.1" y="141">350714-1</text>
<text x="144.4" y="141">C2MNLVPH15</text>
<text x="183.6" y="138">4</text>
<text x="193.8" y="139.8">change RN4 to 150k</text>
<text x="193.8" y="143.4">change C23 &amp; C29 to 0.33ufd (matched</text>
<text x="245.2" y="143.4">1%)</text>
<text x="9" y="146.4">R11</text>
<text x="22.9" y="146.4">93PR25K</text>
<text x="55.5" y="146.4">R1P93P253</text>
<text x="86.1" y="146.1">P6</text>
<text x="102.1" y="146.1">350736-1</text>
<text x="144.4" y="146.1">C2MNLPLG15</text>
<text x="183.6" y="148.4">5</text>
<text x="190.2" y="148.4">Factory selected resistance.</text>
<text x="9" y="151.3">R20-R52</text>
<text x="22.9" y="151.3">RN60 (see table)</text>
<text x="86.1" y="151.1">KEY PLUG</text>
<text x="102.1" y="151.1">1-640415-0</text>
<text x="144.4" y="151.1">C2KP94V0</text>
<text x="190.2" y="153.5">For manual auto balance:</text>
<text x="86.1" y="156.2">J7</text>
<text x="86.1" y="161.3">JU1-JU5</text>
<text x="102.1" y="161.3">923345-01-C (optional)</text>
<text x="102.1" y="156.2">640456-8</text>
<text x="144.3" y="161.3">W1J01</text>
<text x="144.4" y="156.3">C2MTAVPH08</text>
<text x="192.2" y="157.1">Install R11</text>
<text x="192.2" y="160.6">Omit U12, R48, R49, JU4 &amp; JU5</text>
<text x="17.2" y="167">R20</text>
<text x="30.9" y="167">8.87</text>
<text x="45.3" y="167">R37</text>
<text x="86.1" y="166.4">TP1-TP18</text>
<text x="102.1" y="166.4">TP-104-01-02</text>
<text x="144.4" y="166.4">T3TP104</text>
<text x="190.2" y="167.7">For off-board auto balance:</text>
<text x="17.2" y="172.2">R21</text>
<text x="30.9" y="172.2">1.50</text>
<text x="45.3" y="172.2">R38</text>
<text x="62.3" y="172.2">34.0</text>
<text x="86.1" y="173.1">COM</text>
<text x="102.1" y="171.3">W1JCOMM (COMMON</text>
<text x="144.4" y="173.2">W1JCOMM</text>
<text x="183.6" y="173.1">6</text>
<text x="192.2" y="171.3">Install JU4, JU5, &amp; R48</text>
<text x="17.2" y="177.5">R22</text>
<text x="30.9" y="177.5">100</text>
<text x="45.3" y="177.5">R39</text>
<text x="62.3" y="177.5">10.0</text>
<text x="86.1" y="179.7">Contact</text>
<text x="102.1" y="174.8">JUMPER)</text>
<text x="192.2" y="174.8">Omit U12, R11, &amp; R49</text>
<text x="17.2" y="182.8">R23</text>
<text x="30.9" y="182.8">2.67</text>
<text x="45.3" y="182.8">R40</text>
<text x="62.3" y="182.8">10.0</text>
<text x="86.1" y="183.2">Sockets</text>
<text x="102.1" y="181.4">350536-1</text>
<text x="144.4" y="181.6">C2CS3505361</text>
<text x="190.2" y="181.9">For on-board auto balance:</text>
<text x="192.2" y="185.5">Install U12, R48, &amp; R49</text>
<text x="17.2" y="188">R24</text>
<text x="30.9" y="188">100</text>
<text x="45.3" y="188">R41</text>
<text x="62.3" y="188">1.50</text>
<text x="192.2" y="189.1">Omit R11, JU4, &amp; JU5.</text>
<text x="17.2" y="193.3">R25</text>
<text x="30.9" y="193.3">249</text>
<text x="45.3" y="193.3">R42</text>
<text x="62.3" y="193.3">1.50</text>
<text x="183.6" y="197.7">7</text>
<text x="190.2" y="197.7">Optional 1.5k</text>
<text x="209.4" y="197.7">pull-down resistor R37, connect I2 to +12V for soft-start. R42 must be omitted.</text>
<text x="17.2" y="198.6">R26</text>
<text x="17.2" y="203.8">R27</text>
<text x="30.9" y="198.6">47.5</text>
<text x="30.9" y="203.8">32.4</text>
<text x="45.3" y="198.6">R43</text>
<text x="45.3" y="203.8">R44</text>
<text x="62.3" y="198.6">10.0</text>
<text x="62.3" y="203.8">2.00</text>
<text x="183.6" y="202.7">8</text>
<text x="190.2" y="202.7">For current signal input, select R40 to give SIG HI = +6.0V with maximum signal current.</text>
<text x="17.2" y="209.1">R28</text>
<text x="30.9" y="209.1">10.0</text>
<text x="45.3" y="209.1">R45</text>
<text x="62.3" y="209.1">475</text>
<text x="183.6" y="207.6">9</text>
<text x="190.2" y="207.6">Select C31 capacitance in conjunction with SIG HI source resistance to reduce the firing circuit bandwidth (optional).</text>
<text x="17.2" y="214.4">R29</text>
<text x="30.9" y="214.4">20.0</text>
<text x="45.3" y="214.4">R46</text>
<text x="62.3" y="214.4">OMIT</text>
<text x="17.2" y="219.7">R30</text>
<text x="30.9" y="219.7">34.0</text>
<text x="45.3" y="219.7">R47</text>
<text x="62.3" y="219.7">47.5</text>
<text x="17.2" y="224.7">R31</text>
<text x="30.9" y="224.7">8.87</text>
<text x="45.3" y="224.7">R48</text>
<text x="62.3" y="224.7">10.0</text>
<text x="17.2" y="229.4">R32</text>
<text x="30.9" y="229.5">53.6</text>
<text x="45.3" y="229.4">R49</text>
<text x="62.3" y="229.4">10.0</text>
<text x="17.2" y="234.1">R33</text>
<text x="17.2" y="238.9">R34</text>
<text x="30.9" y="234.3">23.2</text>
<text x="30.9" y="239">750</text>
<text x="45.3" y="234.1">R50</text>
<text x="45.3" y="238.9">R51</text>
<text x="62.3" y="234.1">100</text>
<text x="62.3" y="238.9">100</text>
<text x="17.2" y="243.6">R35</text>
<text x="30.9" y="243.8">SELECT</text>
<text x="45.3" y="243.6">R52</text>
<text x="62.3" y="243.6">OMIT</text>
<text x="17.2" y="248.4">R36</text>
<text x="30.9" y="248.5">115</text>
<text x="325.8" y="251.4">Approvals</text>
<text x="345.1" y="251.4">Date</text>
<text x="327.2" y="257">dwn: fjb</text>
<text x="342.4" y="257">06-03-92</text>
<text x="324.9" y="263.1">ver: kca/srs</text>
<text x="342.4" y="263.1">09-30-09</text>
<text x="360.1" y="263.1">PWB PN FCOG1200</text>
<text x="368.3" y="269.1">SIZE: B</text>
<text x="396.4" y="269.1">SHEET 2 OF 2</text>
</g>
<g font-size="2.5">
<text x="163.8" y="53">1</text>
<text x="168" y="53.2">4</text>
<text x="163.8" y="85.1">1</text>
<text x="168" y="85.3">4</text>
<text x="166.6" y="95.4">9</text>
<text x="78.9" y="102.8">4</text>
<text x="73.1" y="167">7</text>
<text x="73.1" y="182.6">8</text>
<text x="73" y="224.8">6</text>
<text x="72.9" y="229.6">6</text>
</g>
<g font-size="1.8">
<text x="322.5" y="15.5">LTR</text>
<text x="355" y="15.5">DESCRIPTION</text>
<text x="399.5" y="15.5">DATE</text>
<text x="413.3" y="15.5">APPD.</text>
<text x="323.7" y="20.3">F</text>
<text x="328.4" y="19.4">Add current auto balance circuit</text>
<text x="398.3" y="20.3">08-13-96</text>
<text x="415" y="20.3">fjb</text>
<text x="322.8" y="25.1">G-J</text>
<text x="328.4" y="24.2">Unreleased revisions (Enerpro's internal revision changes)</text>
<text x="328.4" y="29.1">Replace 12V regulator (new TO-92 PKG). Add phase reference comparator</text>
<text x="398.3" y="24.2">01-24-05</text>
<text x="398.3" y="26">06-04-08</text>
<text x="415" y="25.1">fjb</text>
<text x="323.6" y="30.1">K</text>
<text x="328.4" y="30.9">hysteresis capacitors C33-C38. Add C5, C6, and C39. Correct ground plane.</text>
<text x="398.3" y="30.1">09-30-09</text>
<text x="414.7" y="30.1">srs</text>
</g>
</svg>
